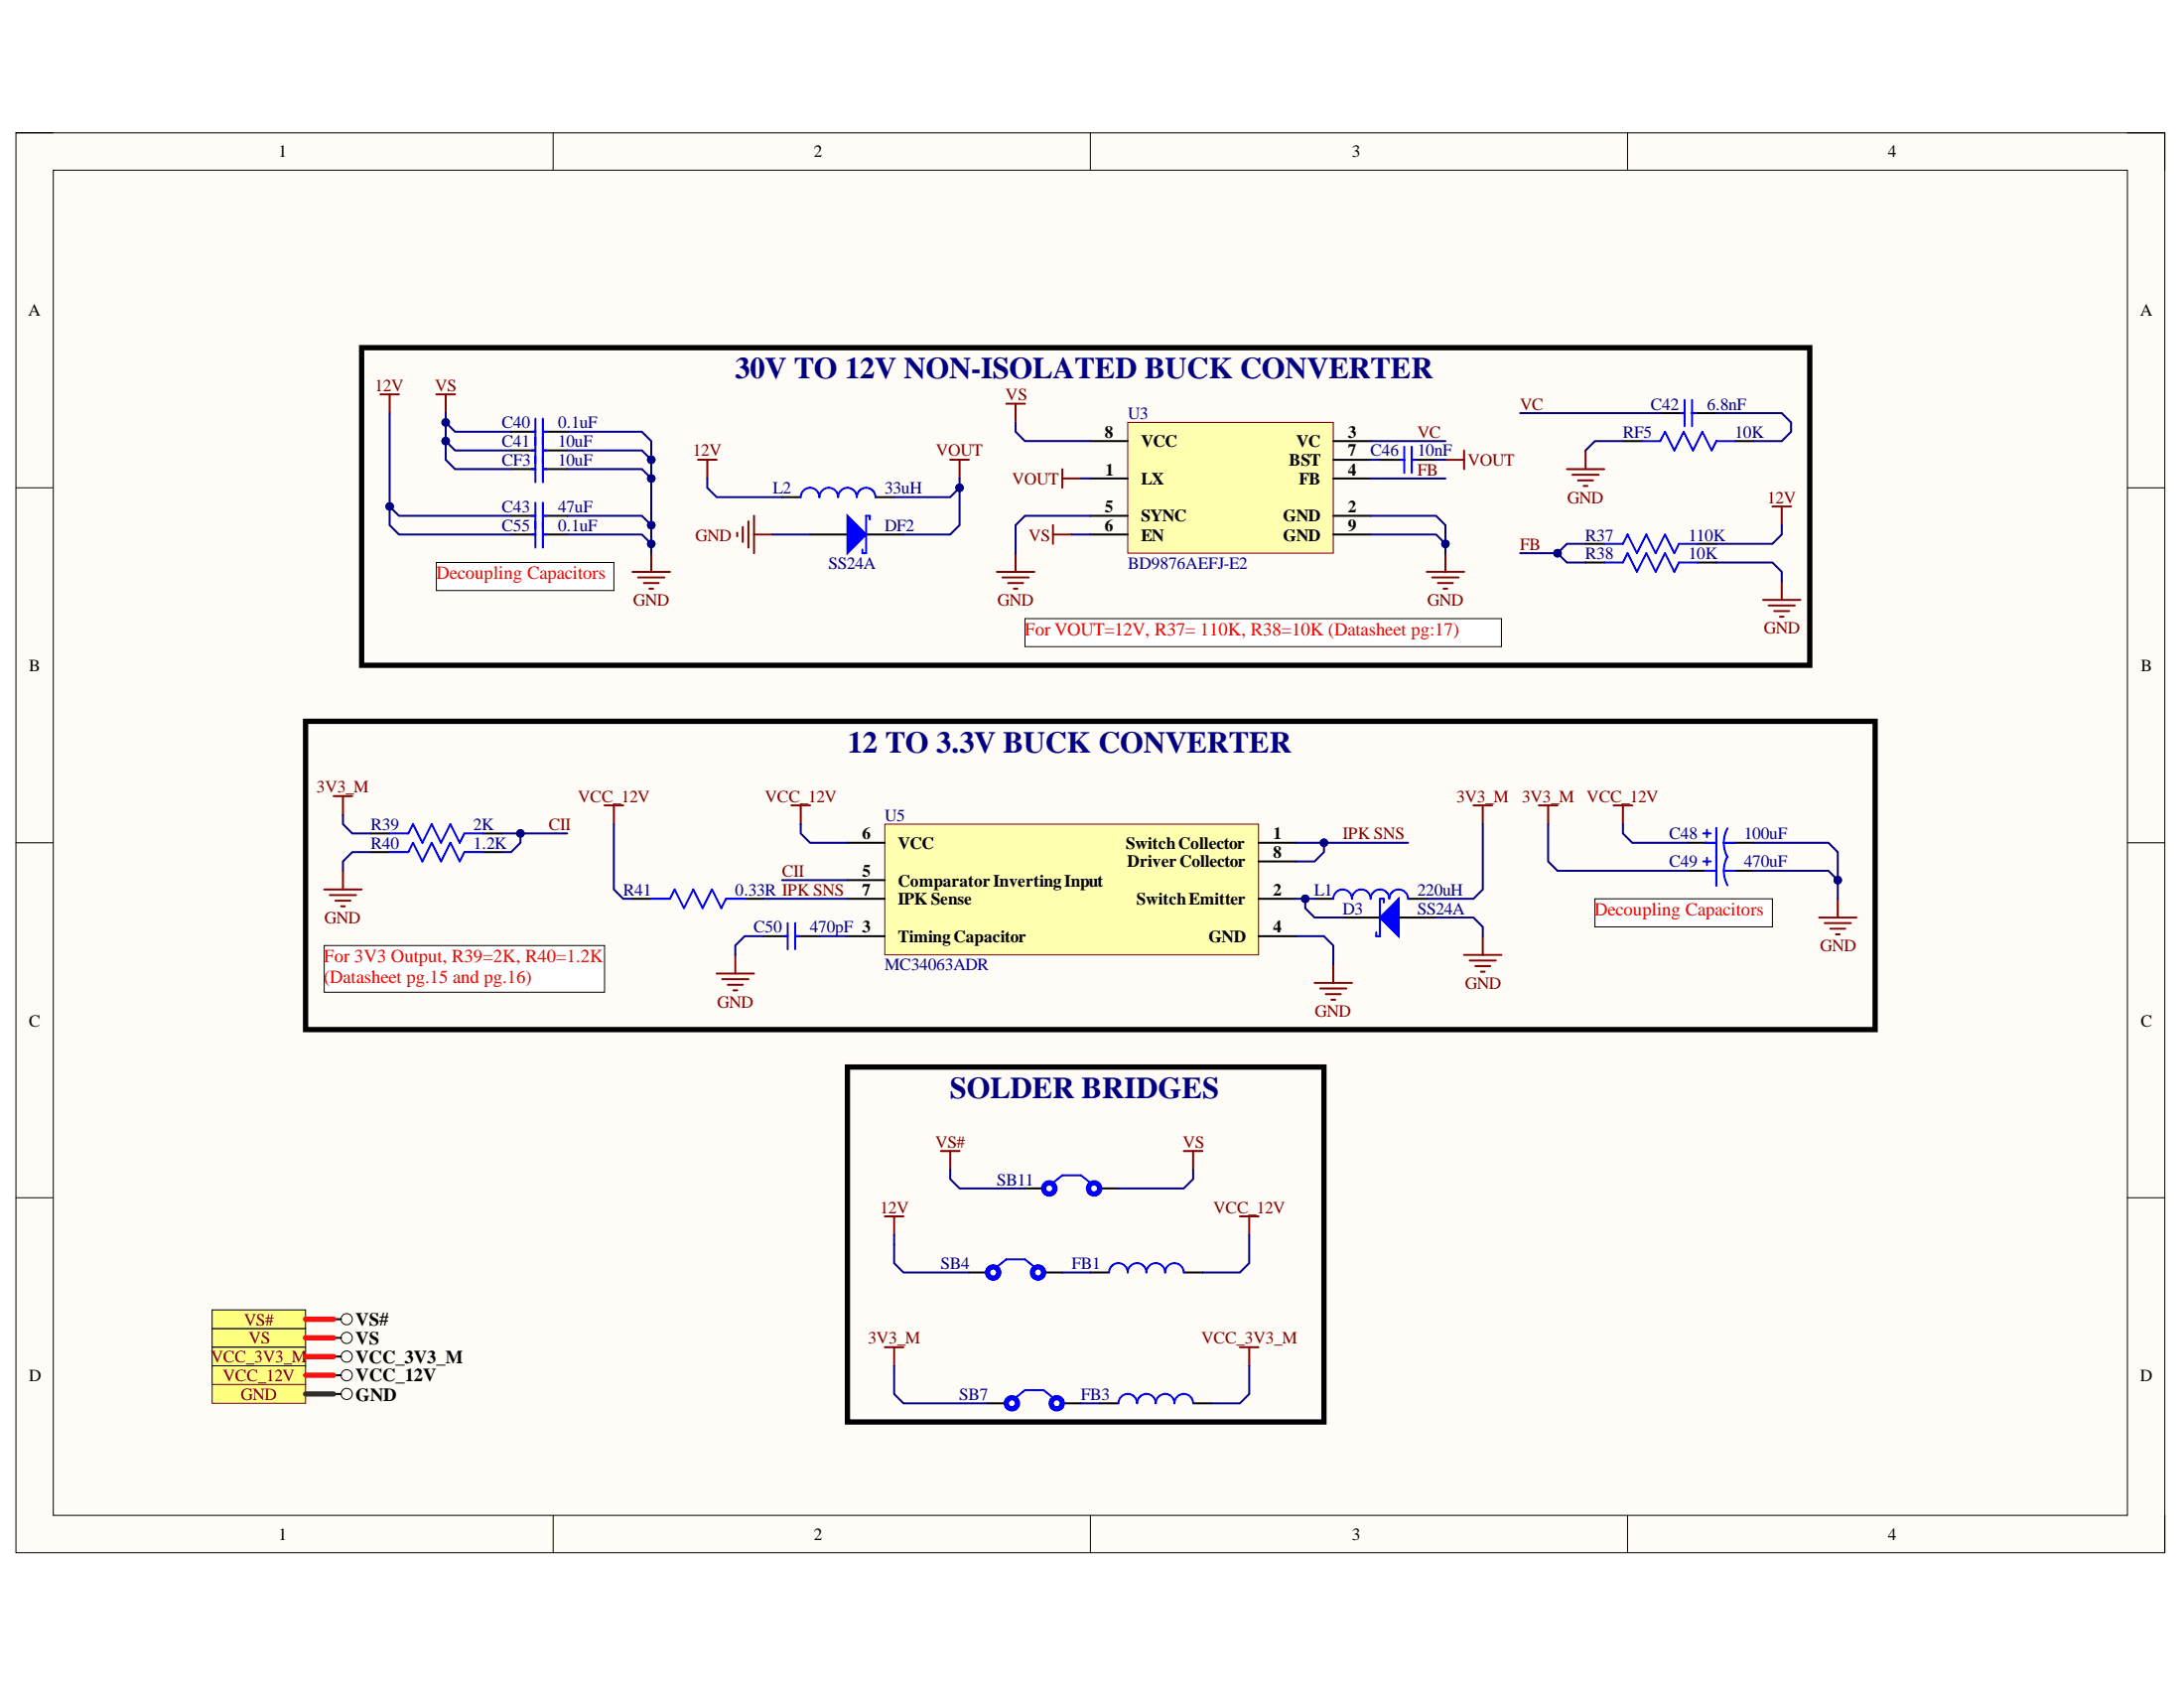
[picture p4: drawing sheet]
<svg xmlns="http://www.w3.org/2000/svg" width="279mm" height="216mm" viewBox="0 0 279 216" stroke-linecap="round" stroke-linejoin="round" font-family="sans-serif">
<path d="M2 17h274.9v181.6h-274.9z" fill-rule="evenodd" fill="#fffcf8"/>
<path d="M2 17h274.9v181.6h-274.9z" fill="none" stroke="#000" stroke-width=".13"/>
<path d="M6.8 21.8h265.4v172h-265.4z" fill-rule="evenodd" fill="#fffcf8"/>
<g fill="none" stroke="#000" stroke-width=".13">
<path d="M2 17h4.8M70.8 17v4.8M139.5 17v4.8M208.2 17v4.8M272.2 17h4.7v4.8M6.8 21.8h265.4v172h-265.4zM2 62.4h4.8M272.2 62.4h4.7M2 107.8h4.8M272.2 107.8h4.7M2 153.2h4.8M272.2 153.2h4.7"/>
<path d="M70.8 193.8v4.8M139.5 193.8v4.8M208.2 193.8v4.8M276.9 193.8v4.8"/>
</g>
<g fill="none" stroke="#800000" stroke-width=".25">
<path d="M48.7 50.4h2.3M49.8 50.4v2.4M55.8 50.4h2.4M57 50.4v2.4M89.3 58.8h2.4M90.5 58.8v2.4M121.6 58.8h2.4M122.8 58.8v2.4M80.9 73.1h4.8M81.6 73.9h3.4M82.4 74.6h1.9M83.1 75.3h.5"/>
<path d="M83.3 70.8v2.3M225.6 76.7h4.7M226.3 77.4h3.3M226.7 64.8h2.4M227 78.2h1.9M227.7 78.9h.5M227.9 64.8v2.4M227.9 74.3v2.4M101.2 103h2.4M102.4 103v2.4M188.5 103h2.4M189.7 103v2.4"/>
<path d="M196.9 103h2.3M198.1 103v2.4M206.4 103h2.4M207.6 103v2.4M232.7 117.4h4.8M233.4 118.1h3.4M234.2 118.8h1.9M234.9 119.5h.5M235.1 115v2.4M168.2 125.7h4.8M168.9 126.4h3.3M169.6 127.1h1.9"/>
<path d="M170.3 127.9h.5M170.6 123.3v2.4M113.2 155.6h2.4M114.4 155.6v2.4M120.4 147.2h2.4M121.6 147.2v2.4M151.4 147.2h2.4M152.6 147.2v2.4M158.6 155.6h2.4M159.8 155.6v2.4M113.2 172.3h2.4M114.4 172.3v2.4"/>
<path d="M158.6 172.3h2.4M159.8 172.3v2.4"/>
</g>
<g fill="none" stroke="#000" stroke-width=".25">
<path d="M65.4 66h3.1M69.4 66h3.2M171.8 117.4h4.7M178.9 117.4h4.8M216 107.8h2.4M216 111.4h2.4M222 107.8h2.4M222 111.4h2.4M131.1 152h2.4M140.7 152h2.4M124 162.8h2.3M126.3 179.5h2.4"/>
<path d="M133.5 162.8h2.4M135.9 179.5h2.4M139.5 162.8h2.4M140.7 179.5h2.4M151.4 162.8h2.4M152.6 179.5h2.4"/>
</g>
<g fill="none" stroke="#00f" stroke-width=".68">
<circle cx="134.2" cy="152" r=".72"/>
<circle cx="140" cy="152" r=".72"/>
<circle cx="127.1" cy="162.8" r=".72"/>
<circle cx="129.5" cy="179.5" r=".72"/>
<circle cx="132.8" cy="162.8" r=".72"/>
<circle cx="135.2" cy="179.5" r=".71"/>
</g>
<g fill="none" stroke="#00f" stroke-width=".25">
<path d="M68 66h.5M68.5 64.3v3.3M69.4 64.3v3.3M69.4 66h.5M217.9 106.6h1M217.9 110.2h1M218.1 107.8h1.5M218.1 111.4h1.5M218.4 106.1v1M218.4 109.7v1M219.6 105.9v7.4M220.5 107.8l.2 1.1 .3 .8"/>
<path d="M220.5 111.4l.2 1.1 .3 .7M220.5 107.8h1.5M220.5 111.4h1.5M221 105.9l-.3 .8-.2 1.1M221 109.5l-.3 .7-.2 1.2M134.7 151.3l1.2-1h2.4l1.2 1M127.5 162l1.2-.9h2.4l1.2 .9M129.9 178.8l1.2-1h2.4l1.2 1M141.9 162.8a1.19 1.19 0 0 1 1.2-1.2 1.19 1.19 0 0 1 1.2 1.2 1.19 1.19 0 0 1 1.2-1.2 1.19 1.19 0 0 1 1.2 1.2 1.2 1.2 0 0 1 1.2-1.2 1.2 1.2 0 0 1 1.2 1.2 1.19 1.19 0 0 1 1.1-1.2 1.19 1.19 0 0 1 1.2 1.2M144.3 178.3a1.2 1.2 0 0 0-1.2 1.2M146.7 178.3a1.21 1.21 0 0 0-1.2 1.2 1.18 1.18 0 0 0-1.2-1.2M149.1 178.3a1.21 1.21 0 0 0-1.2 1.2 1.18 1.18 0 0 0-1.2-1.2"/>
<path d="M151.4 178.3a1.21 1.21 0 0 0-1.2 1.2 1.17 1.17 0 0 0-1.1-1.2M151.4 178.3a1.18 1.18 0 0 1 1.2 1.2"/>
</g>
<path d="M178.9 115v4.7l-2.4-2.3z" fill="#00f"/>
<path d="M49.8 109h2.4l.6-1.2 1.2 2.4 1.2-2.4 1.2 2.4 1.2-2.4 1.2 2.4 .6-1.2h2.4M83.3 115h2.4l.6-1.2 1.2 2.4 1.2-2.4 1.2 2.4 1.2-2.4 1.2 2.4 .6-1.2h2.4M100.3 119.7h.5M100.8 118.1v3.3M101.7 118.1v3.3M101.7 119.7h.5M170.6 115a1.19 1.19 0 0 1 1.2-1.2 1.19 1.19 0 0 1 1.2 1.2 1.19 1.19 0 0 1 1.2-1.2 1.19 1.19 0 0 1 1.1 1.2 1.19 1.19 0 0 1 1.2-1.2 1.19 1.19 0 0 1 1.2 1.2 1.2 1.2 0 0 1 1.2-1.2 1.2 1.2 0 0 1 1.2 1.2M177 115.4v-.4h-.5v4.7h-.4v-.4M178.9 115v4.7l-2.4-2.3z" fill="none" stroke="#00f" stroke-width=".25"/>
<path d="M47.5 109h2.3M61.8 109h2.4M80.9 115h2.4M95.3 115h2.4M97.7 119.7h3.1M101.7 119.7h3.1M168.2 115h2.4M180.1 115h2.4" fill="none" stroke="#000" stroke-width=".25"/>
<g fill="none" stroke="#800000" stroke-width=".25">
<path d="M41.5 113.8h4.8M42.2 114.5h3.3M42.9 115.2h1.9M43.6 115.9h.5M43.9 111.4v2.4M77.3 103h2.4M78.5 103v2.4M189.7 119.7v2.4M91.7 124.5h4.8M92.4 125.2h3.3M93.1 126h1.9M93.8 126.7h.5"/>
<path d="M94.1 122.1v2.4M187.3 122.1h4.8M188 122.9h3.4M188.7 123.6h1.9M189.4 124.3h.5"/>
</g>
<path d="M113.2 105.4h47.8v16.7h-47.8z" fill-rule="evenodd" fill="#ffffb0"/>
<path d="M113.2 105.4h47.8v16.7h-47.8z" fill="none" stroke="#800000" stroke-width=".13"/>
<path d="M47.5 106.6h2.3M61.8 106.6h2.4M108.4 107.8h4.8M108.4 115h4.8M108.4 119.7h4.8M108.4 112.6h4.8M161 107.8h4.8M161 115h4.8M161 119.7h4.8M161 110.2h4.8" fill="none" stroke="#000" stroke-width=".25"/>
<path d="M49.8 106.6h2.4l.6-1.2 1.2 2.4 1.2-2.4 1.2 2.4 1.2-2.4 1.2 2.4 .6-1.2h2.4" fill="none" stroke="#00f" stroke-width=".25"/>
<path d="M42.7 101.8h2.4M43.9 101.8v2.4" fill="none" stroke="#800000" stroke-width=".25"/>
<path d="M27.1 169.9h12v2.4h-12z" fill-rule="evenodd" fill="#ffff80"/>
<g fill="none" stroke="#000" stroke-width=".13">
<path d="M27.1 169.9h12v2.4h-12z"/>
<circle cx="44.3" cy="171.1" r=".72"/>
</g>
<path d="M42.7 171.1h.9" fill="none" stroke="#000" stroke-width=".25"/>
<path d="M27.1 172.3h12v2.4h-12z" fill-rule="evenodd" fill="#ffff80"/>
<g fill="none" stroke="#000" stroke-width=".13">
<path d="M27.1 172.3h12v2.4h-12z"/>
<circle cx="44.4" cy="173.5" r=".72"/>
</g>
<path d="M42.7 173.5h.9" fill="none" stroke="#000" stroke-width=".25"/>
<path d="M27.1 174.7h12v2.4h-12z" fill-rule="evenodd" fill="#ffff80"/>
<g fill="none" stroke="#000" stroke-width=".13">
<path d="M27.1 174.7h12v2.4h-12z"/>
<circle cx="44.3" cy="175.9" r=".72"/>
</g>
<path d="M42.7 175.9h.9" fill="none" stroke="#000" stroke-width=".25"/>
<path d="M27.1 177.1h12v2.4h-12z" fill-rule="evenodd" fill="#ffff80"/>
<path d="M27.1 177.1h12v2.4h-12z" fill="none" stroke="#800000" stroke-width=".13"/>
<circle cx="44.3" cy="178.3" r=".72" fill="none" stroke="#000" stroke-width=".13"/>
<path d="M42.7 178.3h.9" fill="none" stroke="#000" stroke-width=".25"/>
<path d="M27.1 167.5h12v2.4h-12z" fill-rule="evenodd" fill="#ffff80"/>
<g fill="none" stroke="#000" stroke-width=".13">
<path d="M27.1 167.5h12v2.4h-12z"/>
<circle cx="44.3" cy="168.7" r=".72"/>
</g>
<path d="M42.7 168.7h.9" fill="none" stroke="#000" stroke-width=".25"/>
<path d="M46.3 44.5h185.2v40.6h-185.2zM39.1 92.3h200.8v39.4h-200.8z" fill="none" stroke="#000" stroke-width=".68"/>
<path d="M131.1 79.1h61v3.6h-61z" fill-rule="evenodd" fill="#fff"/>
<path d="M131.1 79.1h61v3.6h-61z" fill="none" stroke="#000" stroke-width=".13"/>
<path d="M144.3 54h26.3v16.8h-26.3z" fill-rule="evenodd" fill="#ffffb0"/>
<path d="M144.3 54h26.3v16.8h-26.3z" fill="none" stroke="#800000" stroke-width=".13"/>
<path d="M139.5 56.4h4.8M170.6 56.4h4.7M170.6 58.8h4.7M103.6 68.4h4.8M110.8 68.4h4.8M139.5 61.2h4.8M139.5 66h4.8M139.5 68.4h4.8M170.6 66h4.7M170.6 61.2h4.7M170.6 68.4h4.7" fill="none" stroke="#000" stroke-width=".25"/>
<g fill="none" stroke="#800000" stroke-width=".25">
<path d="M128.7 51.6h2.4M129.9 51.6v2.4M135.9 60v2.4M127.5 73.1h4.8M128.3 73.9h3.3M129 74.6h1.9M129.7 75.3h.5M129.9 70.8v2.3M134.7 67.2v2.4M134.7 68.4h2.4M135.9 61.2h2.4M182.5 73.1h4.8"/>
<path d="M183.2 73.9h3.4M184 74.6h1.9M184.7 75.3h.4M184.9 70.8v2.3"/>
</g>
<path d="M108.4 66l2.4 2.4-2.4 2.4z" fill="#00f"/>
<g fill="none" stroke="#00f" stroke-width=".25">
<path d="M68 57.6h.5M68 60h.5M68.5 55.9v5.8M69.4 55.9v5.8M69.4 57.6h.5M69.4 60h.5M179.2 58.8h.4M179.6 57.1v3.4M180.6 57.1v3.4M180.6 58.8h.5M210 56.4h2.4l.6-1.2 1.2 2.4 1.2-2.4 1.2 2.4 1.2-2.4 1.2 2.4 .6-1.2h2.4M215 52.8h.5"/>
<path d="M215.5 51.2v3.3M216.5 51.2v3.3M216.5 52.8h.4M108.4 66l2.4 2.4-2.4 2.4zM111.3 66.5v-.5h-.5v4.8h-.5v-.5M205.2 71.9h2.4l.6-1.1 1.2 2.3 1.2-2.3 1.2 2.3 1.2-2.3 1.2 2.3 .6-1.2h2.4M205.2 69.6h2.4l.6-1.2 1.2 2.4 1.2-2.4 1.2 2.4 1.2-2.4 1.2 2.4 .6-1.2h2.4"/>
</g>
<path d="M184.9 58.8h2.4M187.3 57.6v2.4M202.8 57.6v2.4M94.3 68.1v.5M95 67.4v1.9M95.7 66.7v3.3M96.5 66v4.8M96.5 68.4h2.4M200.5 60h4.7M201.2 60.7h3.3M201.9 61.4h1.9M202.6 62.2h.5" fill="none" stroke="#800000" stroke-width=".25"/>
<g fill="none" stroke="#000" stroke-width=".25">
<path d="M65.4 57.6h3.1M65.4 60h3.1M69.4 57.6h3.2M69.4 60h3.2M176.5 58.8h3.1M180.6 58.8h3.1M207.6 56.4h2.4M212.4 52.8h3.1M216.5 52.8h3.1M222 56.4h2.4M202.8 71.9h2.4M202.8 69.6h2.4"/>
<path d="M217.2 71.9h2.4M217.2 69.6h2.4"/>
</g>
<path d="M55.8 71.9h22.7v3.6h-22.7z" fill-rule="evenodd" fill="#fff"/>
<path d="M55.8 71.9h22.7v3.6h-22.7z" fill="none" stroke="#000" stroke-width=".13"/>
<path d="M204 115h22.7v3.6h-22.7z" fill-rule="evenodd" fill="#fff"/>
<path d="M204 115h22.7v3.6h-22.7z" fill="none" stroke="#000" stroke-width=".13"/>
<path d="M41.5 120.9h35.8v6h-35.8z" fill-rule="evenodd" fill="#fff"/>
<path d="M41.5 120.9h35.8v6h-35.8z" fill="none" stroke="#000" stroke-width=".13"/>
<path d="M108.4 136.5h61v45.4h-61z" fill="none" stroke="#000" stroke-width=".68"/>
<path d="M65.4 55.2h3.1M69.4 55.2h3.2M65.4 68.4h3.1M69.4 68.4h3.2M100 63.6h2.4M112 63.6h2.4" fill="none" stroke="#000" stroke-width=".25"/>
<path d="M68 55.2h.5M68.5 53.5v3.4M69.4 53.5v3.4M69.4 55.2h.5M68 68.4h.5M68.5 66.7v3.3M69.4 66.7v3.3M69.4 68.4h.5M102.4 63.6a1.19 1.19 0 0 1 1.2-1.2 1.19 1.19 0 0 1 1.2 1.2 1.2 1.2 0 0 1 1.2-1.2 1.2 1.2 0 0 1 1.2 1.2 1.19 1.19 0 0 1 1.2-1.2 1.19 1.19 0 0 1 1.2 1.2 1.19 1.19 0 0 1 1.2-1.2 1.19 1.19 0 0 1 1.2 1.2" fill="none" stroke="#00f" stroke-width=".25"/>
<path d="M49.8 52.8v14.4l1.2 1.2h14.4M198.1 105.4v4.8l1.1 1.2h16.8" fill="none" stroke="#000080" stroke-width=".25"/>
<circle cx="49.8" cy="64.8" r=".48" fill="#000080"/>
<circle cx="49.8" cy="64.8" r=".48" fill="none" stroke="#000080" stroke-width=".13"/>
<path d="M49.8 64.8l1.2 1.2h14.4" fill="none" stroke="#000080" stroke-width=".25"/>
<circle cx="49.8" cy="64.8" r=".48" fill="#000080"/>
<circle cx="49.8" cy="64.8" r=".48" fill="none" stroke="#000080" stroke-width=".13"/>
<path d="M57 52.8v3.6l1.2 1.2h7.2" fill="none" stroke="#000080" stroke-width=".25"/>
<circle cx="57" cy="56.4" r=".48" fill="#000080"/>
<circle cx="57" cy="56.4" r=".48" fill="none" stroke="#000080" stroke-width=".13"/>
<circle cx="57" cy="54" r=".48" fill="#000080"/>
<circle cx="57" cy="54" r=".48" fill="none" stroke="#000080" stroke-width=".13"/>
<path d="M57 54l1.2 1.2h7.2" fill="none" stroke="#000080" stroke-width=".25"/>
<circle cx="57" cy="54" r=".48" fill="#000080"/>
<circle cx="57" cy="54" r=".48" fill="none" stroke="#000080" stroke-width=".13"/>
<path d="M72.6 68.4h9.5l1.2 1.2M207.6 105.4v1.2l1.2 1.2h7.2" fill="none" stroke="#000080" stroke-width=".25"/>
<path d="M39.1 178.3h3.6" fill="none" stroke="#274e13" stroke-width=".68"/>
<path d="M39.1 171.1h3.6M39.1 168.7h3.6M39.1 175.9h3.6M39.1 173.5h3.6" fill="none" stroke="#f00" stroke-width=".68"/>
<circle cx="83.3" cy="69.6" r=".48" fill="#000080"/>
<circle cx="83.3" cy="69.6" r=".48" fill="none" stroke="#000080" stroke-width=".13"/>
<path d="M72.6 66h9.5l1.2 1.2" fill="none" stroke="#000080" stroke-width=".25"/>
<circle cx="83.3" cy="67.2" r=".48" fill="#000080"/>
<circle cx="83.3" cy="67.2" r=".48" fill="none" stroke="#000080" stroke-width=".13"/>
<path d="M72.6 57.6h9.5l1.2 1.2" fill="none" stroke="#000080" stroke-width=".25"/>
<circle cx="83.3" cy="58.8" r=".48" fill="#000080"/>
<circle cx="83.3" cy="58.8" r=".48" fill="none" stroke="#000080" stroke-width=".13"/>
<path d="M72.6 55.2h9.5l1.2 1.2v14.4" fill="none" stroke="#000080" stroke-width=".25"/>
<circle cx="83.3" cy="69.6" r=".48" fill="#000080"/>
<circle cx="83.3" cy="69.6" r=".48" fill="none" stroke="#000080" stroke-width=".13"/>
<circle cx="83.3" cy="67.2" r=".48" fill="#000080"/>
<circle cx="83.3" cy="67.2" r=".48" fill="none" stroke="#000080" stroke-width=".13"/>
<circle cx="83.3" cy="61.2" r=".48" fill="#000080"/>
<circle cx="83.3" cy="61.2" r=".48" fill="none" stroke="#000080" stroke-width=".13"/>
<circle cx="83.3" cy="58.8" r=".48" fill="#000080"/>
<circle cx="83.3" cy="58.8" r=".48" fill="none" stroke="#000080" stroke-width=".13"/>
<path d="M224.4 111.4h9.5l1.2 1.2" fill="none" stroke="#000080" stroke-width=".25"/>
<circle cx="235.1" cy="112.6" r=".48" fill="#000080"/>
<circle cx="235.1" cy="112.6" r=".48" fill="none" stroke="#000080" stroke-width=".13"/>
<path d="M224.4 107.8h9.5l1.2 1.2v6" fill="none" stroke="#000080" stroke-width=".25"/>
<circle cx="235.1" cy="112.6" r=".48" fill="#000080"/>
<circle cx="235.1" cy="112.6" r=".48" fill="none" stroke="#000080" stroke-width=".13"/>
<path d="M78.5 105.4v8.4l1.2 1.2h1.2M97.7 119.7h-2.4l-1.2 1.2v1.2M97.7 115h10.7M100 112.6h8.4M102.4 105.4v1.2l1.2 1.2h4.8M104.8 119.7h3.6M165.8 119.7h3.6l1.2 1.2v2.4M169.4 107.8v1.2l-1.2 1.2h-2.4" fill="none" stroke="#000080" stroke-width=".25"/>
<circle cx="169.4" cy="107.8" r=".48" fill="#000080"/>
<circle cx="169.4" cy="107.8" r=".48" fill="none" stroke="#000080" stroke-width=".13"/>
<path d="M167 115v1.2l1.2 1.2h3.6" fill="none" stroke="#000080" stroke-width=".25"/>
<circle cx="167" cy="115" r=".48" fill="#000080"/>
<circle cx="167" cy="115" r=".48" fill="none" stroke="#000080" stroke-width=".13"/>
<path d="M194.5 70.8h4.7l1.3 1.1h2.3M183.7 117.4h4.8l1.2 1.2v1.1M189.7 105.4v8.4l-1.2 1.2h-6" fill="none" stroke="#000080" stroke-width=".25"/>
<circle cx="199.3" cy="70.8" r=".48" fill="#000080"/>
<circle cx="199.3" cy="70.8" r=".48" fill="none" stroke="#000080" stroke-width=".13"/>
<path d="M202.8 69.6h-2.3l-1.3 1.2" fill="none" stroke="#000080" stroke-width=".25"/>
<circle cx="199.3" cy="70.8" r=".48" fill="#000080"/>
<circle cx="199.3" cy="70.8" r=".48" fill="none" stroke="#000080" stroke-width=".13"/>
<path d="M122.8 61.2v1.2l-1.2 1.2h-7.2" fill="none" stroke="#000080" stroke-width=".25"/>
<circle cx="122.8" cy="62.4" r=".48" fill="#000080"/>
<circle cx="122.8" cy="62.4" r=".48" fill="none" stroke="#000080" stroke-width=".13"/>
<path d="M66.6 106.6v1.2l-1.2 1.2h-1.2" fill="none" stroke="#000080" stroke-width=".25"/>
<circle cx="66.6" cy="106.6" r=".48" fill="#000080"/>
<circle cx="66.6" cy="106.6" r=".48" fill="none" stroke="#000080" stroke-width=".13"/>
<path d="M129.9 54v1.2l1.2 1.2h8.4M90.5 61.2v1.2l1.2 1.2h8.3M137.1 68.4h2.4M139.5 66h-8.4l-1.2 1.2v3.6M175.3 66h8.4l1.2 1.2v2.4l-1.2-1.2h-8.4M219.6 71.9h7.1l1.2 1.2v1.2M227.9 67.2v1.2l-1.2 1.2h-7.1M43.9 104.2v1.2l1.2 1.2h2.4M47.5 109h-2.4l-1.2 1.2v1.2" fill="none" stroke="#000080" stroke-width=".25"/>
<circle cx="184.9" cy="69.6" r=".48" fill="#000080"/>
<circle cx="184.9" cy="69.6" r=".48" fill="none" stroke="#000080" stroke-width=".13"/>
<path d="M184.9 69.6v1.2" fill="none" stroke="#000080" stroke-width=".25"/>
<circle cx="184.9" cy="69.6" r=".48" fill="#000080"/>
<circle cx="184.9" cy="69.6" r=".48" fill="none" stroke="#000080" stroke-width=".13"/>
<path d="M122.8 62.4v4.8l-1.2 1.2h-6M138.3 61.2h1.2" fill="none" stroke="#000080" stroke-width=".25"/>
<circle cx="122.8" cy="62.4" r=".48" fill="#000080"/>
<circle cx="122.8" cy="62.4" r=".48" fill="none" stroke="#000080" stroke-width=".13"/>
<path d="M57 56.4v2.4l1.2 1.2h7.2M175.3 56.4h9.6M175.3 58.8h1.2M183.7 58.8h1.2M194.5 52.8h17.9M207.6 56.4h-3.6l-1.2 1.2M219.6 52.8h8.3l1.2 1.2v1.2l-1.2 1.2h-3.5M98.9 68.4h4.7M175.3 61.2h9.6" fill="none" stroke="#000080" stroke-width=".25"/>
<circle cx="57" cy="56.4" r=".48" fill="#000080"/>
<circle cx="57" cy="56.4" r=".48" fill="none" stroke="#000080" stroke-width=".13"/>
<path d="M72.6 60h9.5l1.2 1.2" fill="none" stroke="#000080" stroke-width=".25"/>
<circle cx="83.3" cy="61.2" r=".48" fill="#000080"/>
<circle cx="83.3" cy="61.2" r=".48" fill="none" stroke="#000080" stroke-width=".13"/>
<path d="M64.2 106.6h8.4" fill="none" stroke="#000080" stroke-width=".25"/>
<circle cx="66.6" cy="106.6" r=".48" fill="#000080"/>
<circle cx="66.6" cy="106.6" r=".48" fill="none" stroke="#000080" stroke-width=".13"/>
<path d="M165.8 115h2.4" fill="none" stroke="#000080" stroke-width=".25"/>
<circle cx="167" cy="115" r=".48" fill="#000080"/>
<circle cx="167" cy="115" r=".48" fill="none" stroke="#000080" stroke-width=".13"/>
<path d="M165.8 107.8h14.3" fill="none" stroke="#000080" stroke-width=".25"/>
<circle cx="169.4" cy="107.8" r=".48" fill="#000080"/>
<circle cx="169.4" cy="107.8" r=".48" fill="none" stroke="#000080" stroke-width=".13"/>
<path d="M114.4 158v3.6l1.2 1.2h8.4M121.6 149.6v1.2l1.2 1.2h8.3M152.6 149.6v1.2l-1.2 1.2h-8.3M159.8 158v3.6l-1.2 1.2h-4.8M114.4 174.7v3.6l1.2 1.2h10.7M135.9 162.8h3.6M138.3 179.5h2.4M159.8 174.7v3.6l-1.2 1.2h-3.6" fill="none" stroke="#000080" stroke-width=".25"/>
<g font-size="3.9" fill="#000080">
<text x="94" y="48.4">30V TO 12V NON-ISOLATED BUCK CONVERTER</text>
<text x="108.4" y="96.2">12 TO 3.3V BUCK CONVERTER</text>
<text x="121.5" y="140.4">SOLDER BRIDGES</text>
</g>
<g font-size="2.4" fill="#f00">
<text x="55.8" y="74.1">Decoupling Capacitors</text>
<text x="131.1" y="81.2">For VOUT=12V, R37= 110K, R38=10K (Datasheet pg:17)</text>
<text x="204" y="117.1">Decoupling Capacitors</text>
<text x="41.4" y="123.1">For 3V3 Output, R39=2K, R40=1.2K</text>
<text x="41.4" y="125.7">(Datasheet pg.15 and pg.16)</text>
</g>
<g font-size="2.4">
<text x="45.5" y="172">VS</text>
<text x="45.5" y="169.6">VS#</text>
<text x="45.5" y="174.3">VCC_3V3_M</text>
<text x="45.5" y="176.7">VCC_12V</text>
<text x="45.5" y="179.2">GND</text>
</g>
<g font-size="2.2">
<text x="35.6" y="20.1">1</text>
<text x="104.1" y="20.1">2</text>
<text x="173" y="20.1">3</text>
<text x="241.5" y="20.1">4</text>
<text x="3.6" y="40.4">A</text>
<text x="273.8" y="40.4">A</text>
<text x="141.3" y="56">8</text>
<text x="146" y="57.2">VCC</text>
<text x="164.9" y="59.6">BST</text>
<text x="165.9" y="57.2">VC</text>
<text x="172.4" y="56">3</text>
<text x="172.4" y="58.3">7</text>
<text x="141.3" y="65.5">5</text>
<text x="141.4" y="60.8">1</text>
<text x="146" y="62">LX</text>
<text x="166.2" y="62">FB</text>
<text x="172.4" y="65.5">2</text>
<text x="172.4" y="60.8">4</text>
<text x="141.3" y="68">6</text>
<text x="146" y="66.7">SYNC</text>
<text x="146" y="69.2">EN</text>
<text x="164.2" y="66.7">GND</text>
<text x="164.2" y="69.2">GND</text>
<text x="172.4" y="68">9</text>
<text x="3.7" y="85.8">B</text>
<text x="273.9" y="85.8">B</text>
<text x="110.3" y="107.4">6</text>
<text x="162.9" y="107.4">1</text>
<text x="110.3" y="112.1">5</text>
<text x="114.9" y="113.4">ComparatorInvertingInput</text>
<text x="114.9" y="108.6">VCC</text>
<text x="144" y="108.6">SwitchCollector</text>
<text x="144.2" y="110.9">Driver Collector</text>
<text x="162.9" y="109.7">8</text>
<text x="110.3" y="114.6">7</text>
<text x="114.9" y="115.7">IPK Sense</text>
<text x="145.4" y="115.7">SwitchEmitter</text>
<text x="162.9" y="114.6">2</text>
<text x="162.9" y="119.3">4</text>
<text x="114.9" y="120.5">TimingCapacitor</text>
<text x="154.6" y="120.5">GND</text>
<text x="3.7" y="131.3">C</text>
<text x="273.9" y="131.3">C</text>
<text x="3.7" y="176.7">D</text>
<text x="273.8" y="176.7">D</text>
<text x="35.6" y="197">1</text>
<text x="104.1" y="197">2</text>
<text x="173" y="197">3</text>
<text x="241.5" y="197">4</text>
</g>
<g font-size="2.2" fill="#800000">
<text x="48" y="50">12V</text>
<text x="55.7" y="50">VS</text>
<text x="128.6" y="51.2">VS</text>
<text x="194.4" y="52.4">VC</text>
<text x="88.6" y="58.3">12V</text>
<text x="119.8" y="58.3">VOUT</text>
<text x="181.3" y="56">VC</text>
<text x="187.8" y="59.6">VOUT</text>
<text x="129.5" y="62">VOUT</text>
<text x="181.3" y="60.8">FB</text>
<text x="200.5" y="64.3">GND</text>
<text x="226.1" y="64.3">12V</text>
<text x="89" y="69.2">GND</text>
<text x="131.6" y="69.2">VS</text>
<text x="194.4" y="70.3">FB</text>
<text x="81" y="77.5">GND</text>
<text x="127.6" y="77.5">GND</text>
<text x="182.6" y="77.5">GND</text>
<text x="225.6" y="81.1">GND</text>
<text x="40.5" y="101.4">3V3_M</text>
<text x="70.2" y="106.2">CII</text>
<text x="73.9" y="102.6">VCC_12V</text>
<text x="97.9" y="102.6">VCC_12V</text>
<text x="171.8" y="107.4">IPK SNS</text>
<text x="186.3" y="102.6">3V3_M</text>
<text x="194.7" y="102.6">3V3_M</text>
<text x="203" y="102.6">VCC_12V</text>
<text x="100.1" y="112.1">CII</text>
<text x="41.5" y="118.1">GND</text>
<text x="232.8" y="121.7">GND</text>
<text x="91.8" y="128.8">GND</text>
<text x="168.2" y="130">GND</text>
<text x="187.4" y="126.5">GND</text>
<text x="119.7" y="146.8">VS#</text>
<text x="151.3" y="146.8">VS</text>
<text x="112.6" y="155.1">12V</text>
<text x="155.2" y="155.1">VCC_12V</text>
<text x="31.2" y="169.5">VS#</text>
<text x="31.8" y="171.9">VS</text>
<text x="111" y="171.9">3V3_M</text>
<text x="153.7" y="171.9">VCC_3V3_M</text>
<text x="27" y="174.2">VCC_3V3_M</text>
<text x="28.5" y="176.7">VCC_12V</text>
<text x="30.8" y="179.1">GND</text>
</g>
<g font-size="2.2" fill="#000080">
<text x="144.3" y="53.6">U3</text>
<text x="211.2" y="52.4">C42</text>
<text x="218.4" y="52.4">6.8nF</text>
<text x="64.2" y="57.2">C41</text>
<text x="64.2" y="59.6">CF3</text>
<text x="64.2" y="54.8">C40</text>
<text x="71.4" y="57.2">10uF</text>
<text x="71.4" y="59.6">10uF</text>
<text x="71.4" y="54.8">0.1uF</text>
<text x="175.3" y="58.3">C46</text>
<text x="181.3" y="58.3">10nF</text>
<text x="207.6" y="56">RF5</text>
<text x="221.9" y="56">10K</text>
<text x="64.2" y="65.5">C43</text>
<text x="71.4" y="65.5">47uF</text>
<text x="98.9" y="63.2">L2</text>
<text x="113.2" y="63.2">33uH</text>
<text x="64.2" y="68">C55</text>
<text x="71.4" y="68">0.1uF</text>
<text x="113.2" y="68">DF2</text>
<text x="202.8" y="71.5">R38</text>
<text x="202.8" y="69.2">R37</text>
<text x="216" y="71.5">10K</text>
<text x="216" y="69.2">110K</text>
<text x="106" y="72.7">SS24A</text>
<text x="144.3" y="72.7">BD9876AEFJ-E2</text>
<text x="47.4" y="106.2">R39</text>
<text x="60.6" y="106.2">2K</text>
<text x="113.2" y="105">U5</text>
<text x="213.6" y="107.4">C48</text>
<text x="223.1" y="107.4">100uF</text>
<text x="47.4" y="108.6">R40</text>
<text x="60.6" y="108.6">1.2K</text>
<text x="213.6" y="110.9">C49</text>
<text x="223.1" y="110.9">470uF</text>
<text x="79.8" y="114.6">R41</text>
<text x="94" y="114.6">0.33R IPK SNS</text>
<text x="96.4" y="119.3">C50</text>
<text x="103.6" y="119.3">470pF 3</text>
<text x="168.1" y="114.6">L1</text>
<text x="171.8" y="116.9">D3</text>
<text x="181.3" y="116.9">SS24A</text>
<text x="181.3" y="114.6">220uH</text>
<text x="113.2" y="124.1">MC34063ADR</text>
<text x="127.5" y="151.6">SB11</text>
<text x="120.4" y="162.3">SB4</text>
<text x="137.1" y="162.3">FB1</text>
<text x="122.7" y="179.1">SB7</text>
<text x="138.3" y="179.1">FB3</text>
</g>
</svg>
